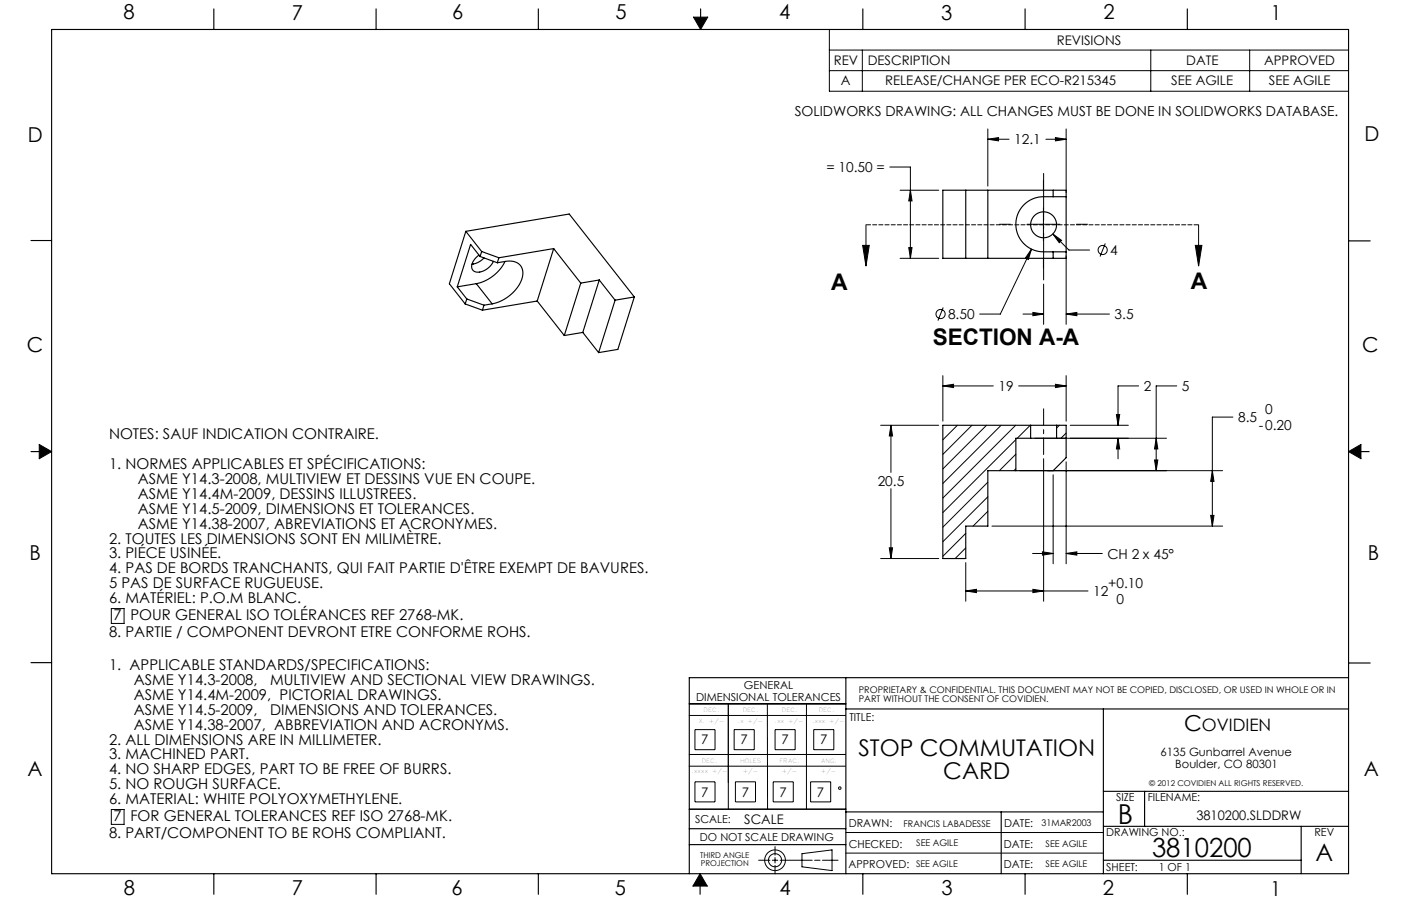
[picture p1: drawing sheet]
<svg xmlns="http://www.w3.org/2000/svg" width="432mm" height="279mm" viewBox="0 0 432 279" stroke-linecap="round" stroke-linejoin="round" font-family="sans-serif">
<g fill="none" stroke="#000" stroke-width=".31">
<path d="M213.7 5.3h4.4l-2.2 3.8zM255.6 9.1v19h160M255.6 15.4h160M265.8 15.4v12.7M354.7 15.4v12.7M385.2 15.4v12.7M255.6 21.8h160M304.5 39.8v17.6M328.6 39.8v19.6M274.2 51.5h6.4v28.2M277.4 58.7h11.9M280.6 58.7l.5 3.3h-1z"/>
<path d="M304.5 42.9l3.3-.5v1zM304.5 42.9h6.5M321.6 55.6v3.4M322.4 42.9h6.2M325.3 42.4l3.3 .5-3.3 .5zM265.9 75.7h2l-1 6.3zM266.9 69.3v12.7M277.4 79.7h11.9M280.1 76.4h1l-.5 3.3zM308 69.2h3.4M316.5 69.2h10.2M317.9 76.8l-1 3.2-.9-.4z"/>
<path d="M317.9 76.8l-9.6 20.1h-6.3M321.6 64.1v10.1M321.6 79.3v3.4M324.5 72.2l2.7 1.9-.7 .7zM324.5 72.2l5 4.9h6.3M328.6 78.9v21.1M331.8 69.2h3.4M340.7 75.1l-1.7 4M368.4 75.7h2l-1 6.3zM369.4 69.3v12.7M290.7 94.8l-1.6 4.1M315.3 96.9h6.3"/>
<path d="M318.3 96.3l3.3 .6-3.3 .5zM321.6 87.6v12.4M328.6 96.9l3.3-.6v1.1zM328.6 96.9h13.3M290.6 119l3.3-.5v1zM290.6 119h15.5M290.6 115.8v14.1M313.9 119h14.7M325.3 118.5l3.3 .5-3.3 .5zM328.6 115.8v14.1M350.9 119h-6.3v12.2M362.7 119h-6.4v26.2"/>
<path d="M12.1 137.1l3.8 2.2-3.8 2.2zM271.4 131.2h17.9M274.6 131.2l.5 3.3h-1zM274.6 131.2v14.5M295.1 131.2l-4.5 4.4M299.6 131.2l-9 8.9M304.1 131.2l-13.5 13.4M308.5 131.2l-17.9 17.9M313 131.2l-22.4 22.4M313.1 135.6l-22.5 22.5M317.5 131.2l-4 4M318.9 135.2h40.6"/>
<path d="M326.5 131.2l-.9 .8M328.6 133.6l-1.6 1.6M329.9 131.2h17.9M344.1 127.8h1l-.5 3.4zM344.6 135.2v6.3M344.6 135.2l.5 3.3h-1zM356.3 135.2l.6 3.3h-1.1zM380 128.6h-6.3v33.6M415.6 139.3l3.8-2.2v4.4zM274.6 150.7v21.5M304.5 148.7l-13.9 13.9M304.5 153.2l-13.9 13.9"/>
<path d="M304.5 157.7l-4.6 4.5M313.1 140.1l-5.1 5.1M313.1 144.6l-.6 .6M314.4 145.2h62.4M321.6 141.5v43.9M324.6 146.4v27.5M328.6 142.4v31.5M355.8 141.9h1.1l-.6 3.3zM373.1 158.9h1.1l-.5 3.3zM373.7 145.2l.5 3.3h-1.1zM271.4 172.2h17.9M274.1 168.9h1l-.5 3.3z"/>
<path d="M297.7 164.5l-7.1 7.1M297.7 169l-3.3 3.2M297.7 173.5v11.9M304.5 162.2h-.1M305.7 162.2h71.1M318.2 170.7h6.4M321.3 170.2l3.3 .5-3.3 .5zM328.6 170.7l3.3-.5v1zM328.6 170.7h11.1M34.3 187.7h3.9v4.6h-3.9zM297.7 182.2l3.3-.5v1.1zM297.7 182.2h37.6"/>
<path d="M318.3 181.7l3.3 .5-3.3 .6zM224.5 217v32.5M236.5 217l.1 32.5M248.6 217v32.5M260.7 217h-48.3M212.4 220.6h48.2M212.4 232.7h48.2M212.4 236.3h48.2M214.2 225h6.2v6.2h-6.2zM226.3 225h6.2v6.2h-6.2zM238.9 225h6.2v6.2h-6.2zM250.8 225h6.2v6.2h-6.2z"/>
<path d="M34.3 249.6h3.9v4.6h-3.9zM212.4 249.5h48.3M214.2 241.1h6.2v6.2h-6.2zM226.7 241.1h6.2v6.2h-6.2zM238.3 241.1h6.2v6.2h-6.2zM249.8 241.1h6.2v6.2h-6.2zM260.7 256.7h79.4M215.8 269.4l2.2 3.9h-4.4zM233.8 265.3h3.5M238 265.3h1.7M238.9 261.1v2.6M238.9 264.5v1.6"/>
<path d="M238.9 266.9v2.6M240.5 265.3h9.8M247.2 263.3l9.2-1.2v6.4l-9.2-1.2zM251.1 265.3h1.6M253.5 265.3h4.8M260.7 263.1h79.4"/>
<circle cx="339.9" cy="77.1" r="1.41"/>
<circle cx="289.9" cy="96.8" r="1.41"/>
<circle cx="258.8" cy="243" r=".39"/>
<circle cx="238.9" cy="265.3" r="2.02"/>
<circle cx="238.9" cy="265.3" r="3.2"/>
</g>
<g fill="none" stroke="#000" stroke-width=".35">
<path d="M15.9 9.1h399.7v260.3h-399.7zM65.9 2.7v6.4M115.9 2.7v6.4M165.9 2.7v6.4M215.9 2.7v6.4M265.9 2.7v6.4M315.9 2.7v6.4M365.9 2.7v6.4M290.6 58.7h38v21h-38zM297.7 58.7v21M304.5 58.7v21M324.6 58.7v2"/>
<path d="M9.6 74.2h6.3M143.6 71.3l31.8-5.3 20.1 25.6M143.6 71.3l4.9 6.3M143.6 71.3l-5.1 16.2 4.9 6.2M147.6 78.7a3.8 3.8 0 0 0-1.9 4.5 3.7 3.7 0 0 0 5.1-.8l1.3-1.8M148 79.1l5.3 1.9M148 79.1l-3-3.7-4.1 13.1M148.5 77.6l5.3 1.9M148.5 77.6l-.5 1.5M149.2 79.5v.1a5.7 5.7 0 0 1-3.7 1.9M153.8 79.5l-.5 1.5M170.6 76.7l8.4 10.6"/>
<path d="M170.6 76.7l-16.8 2.8M170.6 76.7l-5 16.1M324.6 77.7v2M328.6 60.7h-7a8.5 8.5 0 0 0-8.5 8.5 8.5 8.5 0 0 0 8.5 8.5h7M415.6 74.3h6.7M140.9 88.5l3 3.7M143.4 93.7l5.3 2M143.9 92.2l-.5 1.5M143.9 92.2l5.3 1.9M146.8 87.5l4.9 6.2M146.8 87.5l-5.9 1M149.2 94.1l-.5 1.6"/>
<path d="M151.7 93.7l-2.5 .4M153.3 81l2.5-.4a4 4 0 0 1 5.4 3.5 11.3 11.3 0 0 1-7.7 9.1l-1.8 .5M155.6 80.6a12.8 12.8 0 0 1-8.8 6.9M165.6 92.8l-16.9 2.9M165.6 92.8l8.3 10.7M179 87.3l-5.1 16.2M184.7 86.3l4.9 6.3M184.7 86.3l-5.7 1M184.7 86.3l-5.1 16.2M189.6 92.6l-5.1 16.1M195.5 91.6l-5.9 1M195.5 91.6l-5.1 16.2-5.9 .9"/>
<path d="M179.6 102.5l4.9 6.2M179.6 102.5l-5.7 1M9.6 139.3h6.3M317.6 135.2h8M317.6 131.2h8M317.6 131.2h-27v41h7.1v-10h6.8v-17h8.6M317.6 135.2h-4.5v10M317.6 131.2v4M325.6 131.2h3v10l-4 4h-11.5M325.6 131.2v4M325.6 135.2h3M415.6 139.3h6.4"/>
<path d="M9.6 204.4h6.3M212.4 217.1h48.3M260.7 218.6h154.9M260.7 209v60.4M340.1 218.6v50.8M415.6 204.5h6.7M415.6 209h-203.2v60.4M212.4 255.6h48.3M212.4 249.5h48.3M260.7 250.4h79.4M308.6 250.4v19M340.1 254.8h75.5"/>
<path d="M340.1 244h75.5M352.8 244v10.8M401 254.8v14.6M65.9 269.4v6.4M115.9 269.4v6.4M165.9 269.4v6.4M212.4 260.5h48.3M215.8 269.4v6.4M265.9 269.4v6.4M315.9 269.4v6.4M340.1 265.3h60.9M365.9 269.4v6.4"/>
<circle cx="321.6" cy="69.3" r="4"/>
</g>
<path d="M213.7 5.3l2.2 3.8v-3.8zM215.9 5.3v3.8l2.2-3.8zM415.6 139.3h3.8v-2.2zM415.6 139.3l3.8 2.2v-2.2zM215.8 269.4v3.9h2.2zM215.8 269.4l-2.2 3.9h2.2zM12.1 139.3v2.2l3.8-2.2zM12.1 137.1v2.2h3.8z" fill-rule="evenodd" fill="#000"/>
<path d="M369.4 69.3h-102.5" fill="none" stroke="#000" stroke-width=".31" stroke-dasharray="1.3 .6" stroke-dashoffset="-.1"/>
<path d="M321.6 53.5v32.8" fill="none" stroke="#000" stroke-width=".31" stroke-dasharray="30.5 1.3 1.3 1.3" stroke-dashoffset="16"/>
<path d="M321.6 126.1v14.1" fill="none" stroke="#000" stroke-width=".31" stroke-dasharray="30.5 1.3 1.3 1.3" stroke-dashoffset="25.3"/>
<g fill="#000">
<path d="M324.5 72.2l2 2.6 .7-.7zM317.9 76.8l-1.9 2.8 .9 .4zM325.3 42.4l3.3 .5-3.3 .5zM304.5 42.9l3.3-.5v1zM280.6 58.7l.5 3.3h-1zM280.1 76.4h1l-.5 3.3zM356.3 135.2l.6 3.3h-1.1zM355.8 141.9h1.1l-.6 3.3zM328.6 170.7l3.3-.5v1zM321.3 170.2l3.3 .5-3.3 .5zM274.1 168.9h1l-.5 3.3zM274.6 131.2l.5 3.3h-1zM373.7 145.2l.5 3.3h-1.1zM373.1 158.9h1.1l-.5 3.3zM290.6 119l3.3-.5v1zM325.3 118.5l3.3 .5-3.3 .5z"/>
<path d="M328.6 96.9l3.3-.6v1.1zM318.3 96.3l3.3 .6-3.3 .5zM297.7 182.2l3.3-.5v1.1zM318.3 181.7l3.3 .5-3.3 .6z"/>
<path d="M368.4 75.7h2l-1 6.3zM265.9 75.7h2l-1 6.3z"/>
<path d="M344.6 135.2l.5 3.3h-1zM344.1 127.8h1l-.5 3.4z"/>
</g>
<text font-size="8.5" x="344.5" y="254.2">B</text>
<text font-size="8.1" x="355.1" y="264.3">3810200</text>
<text font-size="7.5" x="405.5" y="265.5">A</text>
<g font-size="7.1">
<text x="256.2" y="89.3">A</text>
<text x="367" y="89.1">A</text>
<text x="287.5" y="106.3">SECTION A-A</text>
<text x="264.6" y="233.3">STOP COMMUTATION</text>
<text x="290.7" y="240.2">CARD</text>
</g>
<text font-size="6.8" x="365" y="225.5">C</text>
<g font-size="6.3">
<text x="38" y="6">8</text>
<text x="139.4" y="5.8">6</text>
<text x="189.7" y="5.8">5</text>
<text x="240.1" y="5.9">4</text>
<text x="340.1" y="5.9">2</text>
<text x="89.9" y="6.1">7</text>
<text x="290.1" y="6">3</text>
<text x="391.7" y="6">1</text>
<text x="8.6" y="43.8">D</text>
<text x="420.6" y="43.6">D</text>
<text x="8.3" y="108.5">C</text>
<text x="419.8" y="108.6">C</text>
<text x="9.1" y="172.8">B</text>
<text x="421.6" y="172.8">B</text>
<text x="8.5" y="239.4">A</text>
<text x="420.3" y="239.3">A</text>
<text x="38.1" y="276">8</text>
<text x="89.9" y="276">7</text>
<text x="139.2" y="276">6</text>
<text x="189.5" y="276.1">5</text>
<text x="240.2" y="276">4</text>
<text x="290.2" y="276.1">3</text>
<text x="339.9" y="276.1">2</text>
<text x="391.6" y="276.3">1</text>
</g>
<text font-size="5.3" x="370.5" y="225.5">OVIDIEN</text>
<g font-size="4.6">
<text x="33.6" y="135.5">NOTES: SAUF INDICATION CONTRAIRE.</text>
<text x="33.6" y="144.7">1. NORMES APPLICABLES ET SPÉCIFICATIONS:</text>
<text x="42.5" y="149.3">ASME Y14.3-2008, MULTIVIEW ET DESSINS VUE EN COUPE.</text>
<text x="42.5" y="153.9">ASME Y14.4M-2009, DESSINS ILLUSTREES.</text>
<text x="42.5" y="158.5">ASME Y14.5-2009, DIMENSIONS ET TOLERANCES.</text>
<text x="33.6" y="167.6">2. TOUTES LES DIMENSIONS SONT EN MILIMÈTRE.</text>
<text x="42.5" y="163.1">ASME Y14.38-2007, ABREVIATIONS ET ACRONYMES.</text>
<text x="33.6" y="172.2">3. PIÉCE USINÉE.</text>
<text x="33.6" y="176.8">4. PAS DE BORDS TRANCHANTS, QUI FAIT PARTIE D'ÊTRE EXEMPT DE BAVURES.</text>
<text x="33.6" y="181.4">5 PAS DE SURFACE RUGUEUSE.</text>
<text x="33.6" y="186">6. MATÉRIEL: P.O.M BLANC.</text>
<text x="35" y="191.3">7</text>
<text x="40.2" y="191.3">POUR GENERAL ISO TOLÉRANCES REF 2768-MK.</text>
<text x="33.6" y="196.5">8. PARTIE / COMPONENT DEVRONT ETRE CONFORME ROHS.</text>
<text x="33.6" y="206.7">1. APPLICABLE STANDARDS/SPECIFICATIONS:</text>
<text x="41.2" y="215.9">ASME Y14.4M-2009, PICTORIAL DRAWINGS.</text>
<text x="41.2" y="211.3">ASME Y14.3-2008,</text>
<text x="83.2" y="211.3">MULTIVIEW AND SECTIONAL VIEW DRAWINGS.</text>
<text x="41.2" y="220.4">ASME Y14.5-2009,</text>
<text x="83.2" y="220.4">DIMENSIONS AND TOLERANCES.</text>
<text x="41.2" y="225">ASME Y14.38-2007, ABBREVIATION AND ACRONYMS.</text>
<text x="33.6" y="229.6">2. ALL DIMENSIONS ARE IN MILLIMETER.</text>
<text x="33.6" y="234.2">3. MACHINED PART.</text>
<text x="33.6" y="238.8">4. NO SHARP EDGES, PART TO BE FREE OF BURRS.</text>
<text x="33.6" y="243.4">5. NO ROUGH SURFACE.</text>
<text x="33.6" y="248">6. MATERIAL: WHITE POLYOXYMETHYLENE.</text>
<text x="35" y="253.2">7</text>
<text x="40.2" y="253.2">FOR GENERAL TOLERANCES REF ISO 2768-MK.</text>
<text x="33.6" y="258.5">8. PART/COMPONENT TO BE ROHS COMPLIANT.</text>
</g>
<g font-size="4.2">
<text x="244.9" y="35.9">SOLIDWORKS DRAWING: ALL CHANGES MUST BE DONE IN SOLIDWORKS DATABASE.</text>
<text x="312.6" y="44.5">12.1</text>
<text x="254.7" y="53.1">= 10.50 =</text>
<text x="342.2" y="78.7">4</text>
<text x="292.2" y="98.4">8.50</text>
<text x="343.5" y="98.4">3.5</text>
<text x="307.7" y="120.6">19</text>
<text x="352.5" y="120.6">2</text>
<text x="364.3" y="120.6">5</text>
<text x="381.6" y="130.2">8.5</text>
<text x="389.9" y="127.7">0</text>
<text x="388" y="132.7">-0.20</text>
<text x="270.5" y="149.8">20.5</text>
<text x="341.3" y="172.3">CH 2 x 45°</text>
<text x="336.9" y="183.8">12</text>
<text x="341.6" y="181.3">+0.10</text>
<text x="344.1" y="186.3">0</text>
</g>
<g font-size="4.1">
<text x="325.7" y="13.9">REVISIONS</text>
<text x="256.9" y="20.1">REV</text>
<text x="267.4" y="20.1">DESCRIPTION</text>
<text x="365.6" y="20.1">DATE</text>
<text x="389.6" y="20.1">APPROVED</text>
<text x="259.2" y="26.2">A</text>
<text x="272.8" y="26.2">RELEASE/CHANGE PER ECO-R215345</text>
<text x="361" y="26.2">SEE AGILE</text>
<text x="391.1" y="26.1">SEE AGILE</text>
<text x="216.2" y="229.5">7</text>
<text x="228.2" y="229.5">7</text>
<text x="240.9" y="229.5">7</text>
<text x="252.8" y="229.5">7</text>
<text x="216.2" y="245.6">7</text>
<text x="228.6" y="245.6">7</text>
<text x="240.3" y="245.6">7</text>
<text x="251.8" y="245.6">7</text>
<text x="229.4" y="254">SCALE</text>
<text x="368.7" y="252.8">3810200.SLDDRW</text>
</g>
<g font-size="3.5">
<text x="357.7" y="233.3">6135 Gunbarrel Avenue</text>
<text x="362.2" y="236.8">Boulder, CO 80301</text>
</g>
<g font-size="3.4">
<text x="229.3" y="212.5">GENERAL</text>
<text x="214.5" y="216.1">DIMENSIONAL TOLERANCES</text>
<text x="261.8" y="222.5">TITLE:</text>
<text x="344" y="247">SIZE</text>
<text x="353.7" y="247">FILENAME:</text>
<text x="214.3" y="253.9">SCALE:</text>
<text x="261.6" y="255.1">DRAWN:</text>
<text x="309.5" y="255.1">DATE:</text>
<text x="341" y="257.7">DRAWING NO.:</text>
<text x="405.1" y="257.7">REV</text>
<text x="215.7" y="259.3">DO NOT SCALE DRAWING</text>
<text x="261.6" y="261.4">CHECKED:</text>
<text x="309.4" y="261.4">DATE:</text>
<text x="261.6" y="267.6">APPROVED:</text>
<text x="309.4" y="267.6">DATE:</text>
<text x="341" y="268.6">SHEET:</text>
<text x="357.1" y="268.6">1 OF 1</text>
</g>
<g font-size="2.8">
<text x="264.7" y="213.7">PROPRIETARY &amp; CONFIDENTIAL. THIS DOCUMENT MAY NOT BE COPIED, DISCLOSED, OR USED IN WHOLE OR IN</text>
<text x="264.7" y="216.5">PART WITHOUT THE CONSENT OF COVIDIEN.</text>
<text x="278.5" y="255.2">FRANCIS LABADESSE</text>
<text x="321" y="254.8">31MAR2003</text>
<text x="282.4" y="261">SEE AGILE</text>
<text x="322.2" y="261.3">SEE AGILE</text>
<text x="282.3" y="267.4">SEE AGILE</text>
<text x="322.2" y="267.3">SEE AGILE</text>
</g>
<g font-size="2.5">
<text x="354.2" y="242.3">© 2012 COVIDIEN ALL RIGHTS RESERVED.</text>
<text x="215.8" y="264.6">THIRD ANGLE</text>
<text x="216" y="266.9">PROJECTION</text>
</g>
<g font-size="1.8">
<text x="216.9" y="219.6">DEC.</text>
<text x="228.9" y="219.6">DEC.</text>
<text x="241" y="219.6">DEC.</text>
<text x="252.4" y="219.6">DEC.</text>
<text x="215.3" y="222.9">X. +/-</text>
<text x="227.4" y="222.9">.x +/-</text>
<text x="238.8" y="222.9">.xx +/-</text>
<text x="250.4" y="222.9">.xxx +/-</text>
<text x="213.2" y="238.5">.xxxx +/-</text>
<text x="216.3" y="235.2">DEC.</text>
<text x="228.1" y="235.2">HOLES</text>
<text x="228.9" y="238.5">+/-</text>
<text x="240.3" y="235.2">FRAC.</text>
<text x="241" y="238.5">+/-</text>
<text x="253" y="235.2">ANG.</text>
<text x="253" y="238.5">+/-</text>
</g>
</svg>
